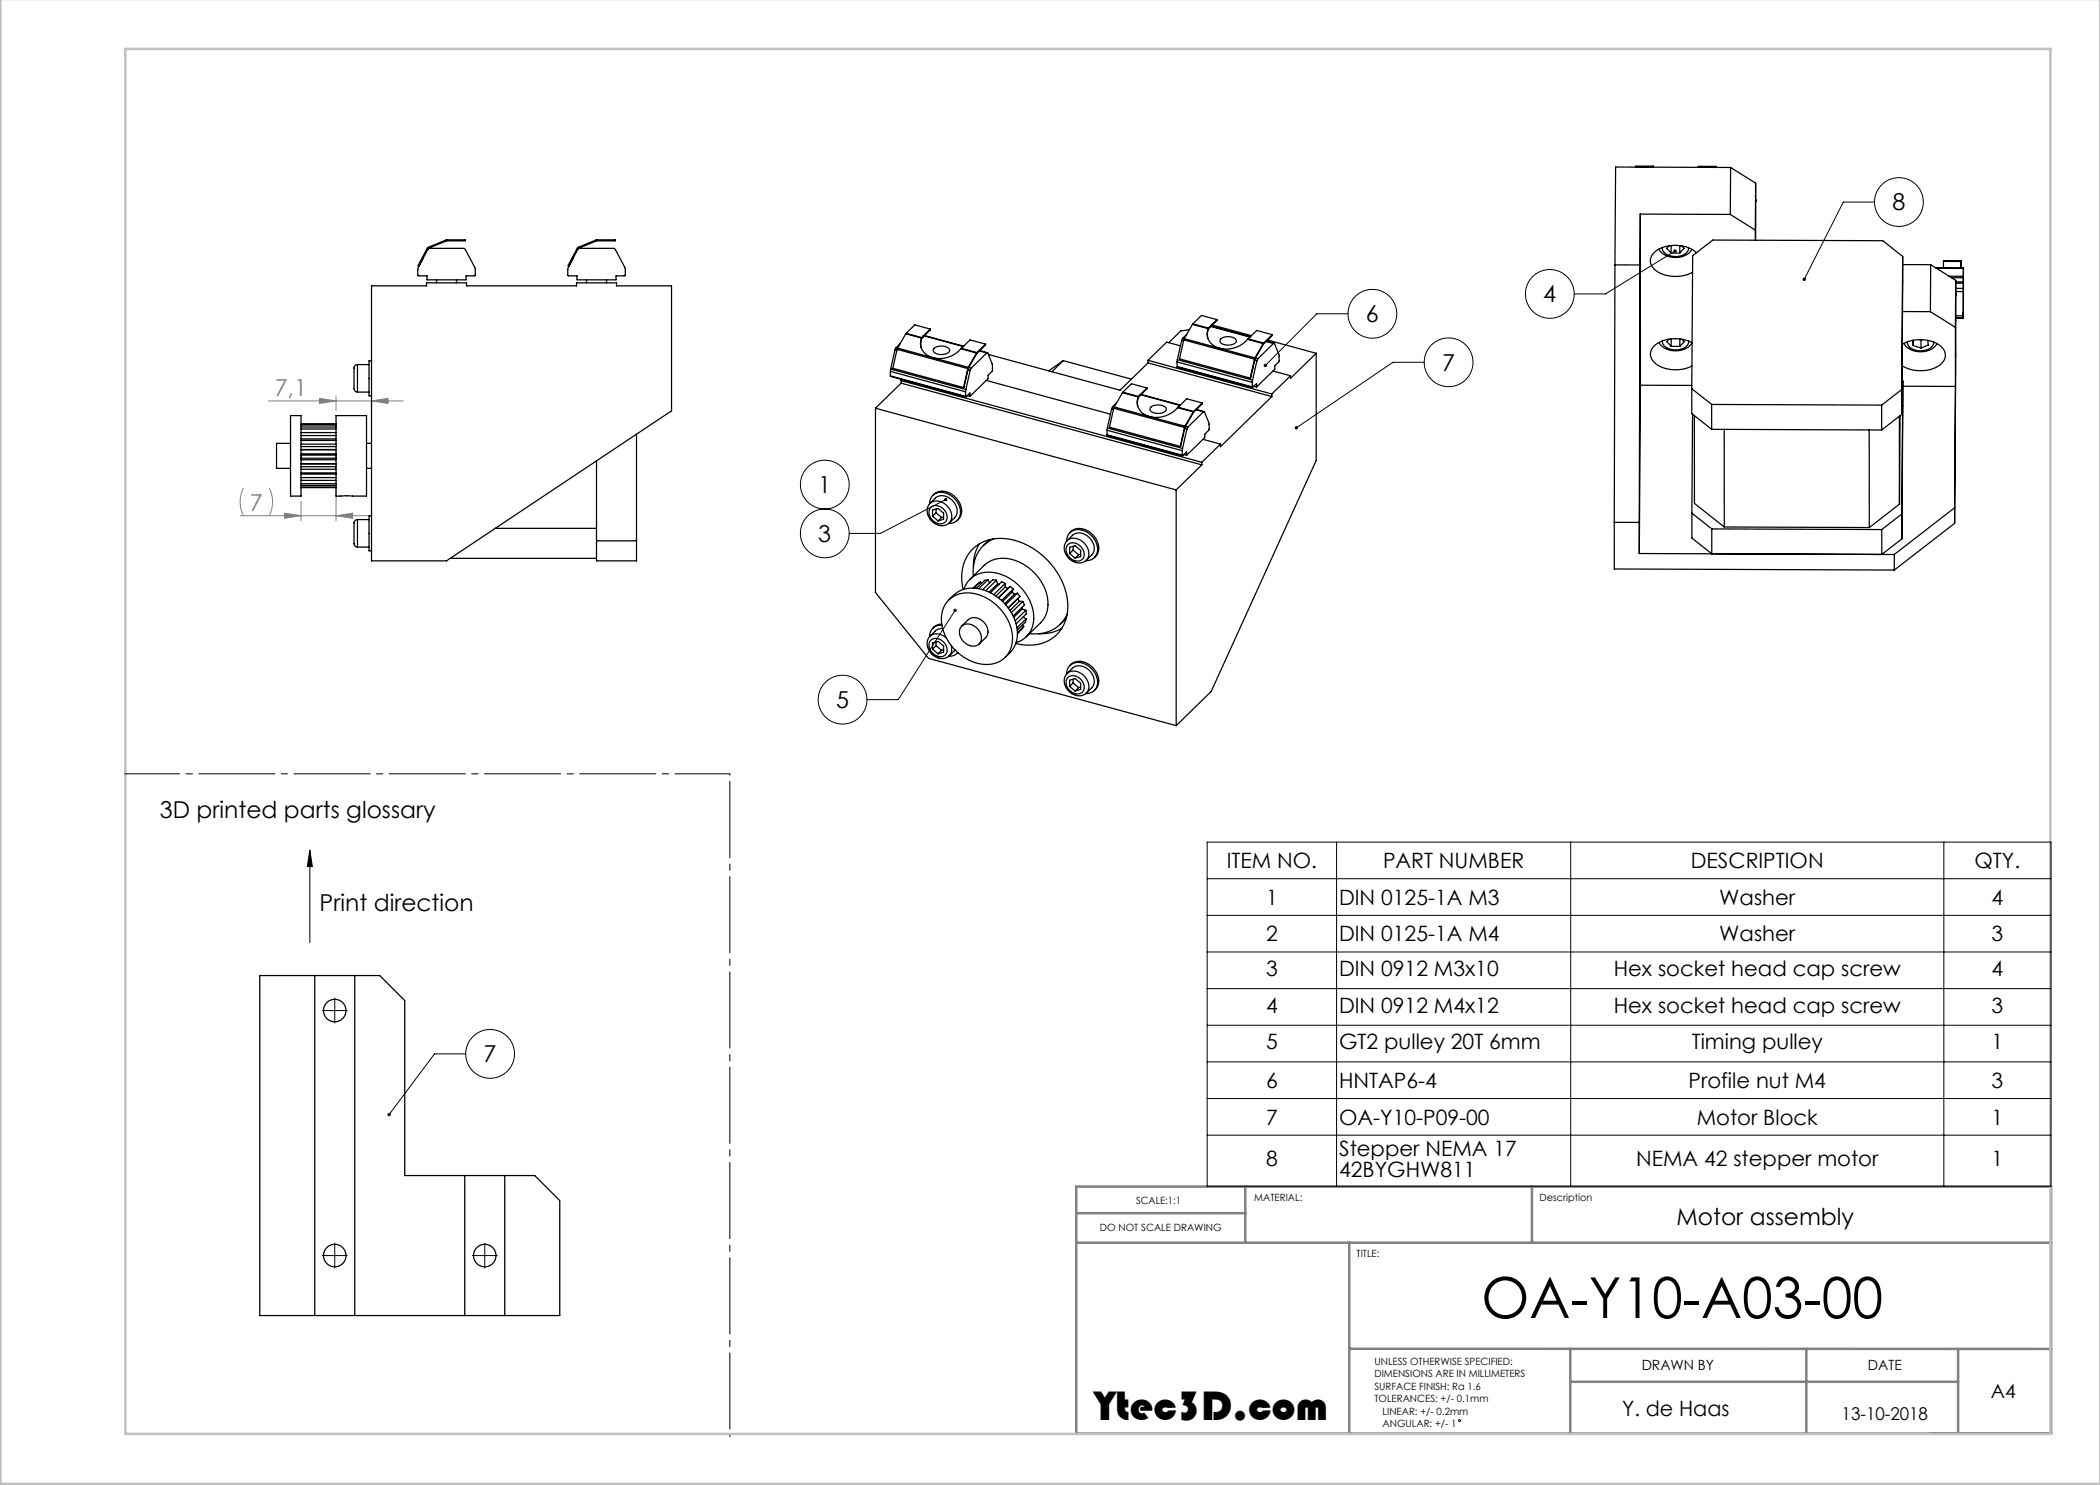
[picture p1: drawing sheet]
<svg xmlns="http://www.w3.org/2000/svg" width="420mm" height="297mm" viewBox="0 0 420 297" stroke-linecap="round" stroke-linejoin="round" font-family="sans-serif">
<g fill="none" stroke="#000" stroke-width=".2">
<path d="M335 50.2l-13.9 8.6h-6.3M374.9 40.4h-6.2l-7.9 15.5M269.6 62.8h-6.2l-10.3 10.3M284.8 72.5h-6.2l-19.3 13.1M189.1 99.9l-13 6.8h-6.3M191 122.1l-11.4 17.8h-6.2M62 170v18.5M62 170l.5 3.3h-1zM241.4 168.4h168.8v68.8h-168.8zM241.4 175.7h168.8M267.3 168.4v68.8M314.1 168.4v68.8"/>
<path d="M388.8 168.4v68.8M66.9 199.6v5M241.4 183.1h168.8M241.4 190.4h168.8M241.4 197.7h168.8M64.4 202.1h5M93.1 210.8h-6.2l-9.1 12.1M241.4 205.1h168.8M241.4 212.4h168.8M241.4 219.7h168.8M241.4 227h168.8M64.4 251.1h5"/>
<path d="M66.9 248.6v5M94.4 251.1h5M96.9 248.6v5"/>
<circle cx="310" cy="58.8" r="4.9"/>
<circle cx="379.8" cy="40.4" r="4.9"/>
<circle cx="274.5" cy="62.8" r="4.9"/>
<circle cx="289.7" cy="72.5" r="4.9"/>
<circle cx="165" cy="96.9" r="4.9"/>
<circle cx="165" cy="106.7" r="4.9"/>
<circle cx="168.5" cy="139.9" r="4.9"/>
<circle cx="98" cy="210.8" r="4.9"/>
<circle cx="291.9" cy="284.1" r=".19"/>
</g>
<path d="M249.1 237.3v11.2M306.4 237.3v11.2M215.2 242.6h33.9M215.3 248.5h194.9M269.9 248.5v38.3M269.9 269.8h140.3M314.1 276.4h77.5M314.1 269.8v17M361.3 269.8v16.9M391.6 269.8v16.9M215.2 286.7h195v-49.4h-194.9v49.5" fill="none" stroke="#808080" stroke-width=".5"/>
<path d="M.1 -.1v296.9h419.9M25.1 9.8h385v277h-385z" fill="none" stroke="#c0c0c0" stroke-width=".5"/>
<path d="M63.9 79.7l3.3 .5-3.3 .5zM67.2 79.2v2.9M48.7 97.6a6.2 6.2 0 0 0 0 5.5M53.7 80.2h27M53.9 97.6a6.2 6.2 0 0 1 0 5.5M67.2 97.7v6.4M74.3 80.2l3.3-.5v1zM48 103.1h25.6M56.9 102.6l3.3 .5-3.3 .6zM60.2 100.2v3.9M67.2 103.1l3.3-.5v1.1z" fill="none" stroke="#808080" stroke-width=".2"/>
<path d="M25 154.8h121" fill="none" stroke="#000" stroke-width=".2" stroke-dasharray="15.2 1.3 1.3 1.3" stroke-dashoffset="4.3"/>
<path d="M146 154.8v132.5" fill="none" stroke="#000" stroke-width=".2" stroke-dasharray="15.2 1.3 1.3 1.3" stroke-dashoffset="-1.5"/>
<path d="M259.1 85.3l-.1 .4 .3-.1-.3 .1a.34 .34 0 0 0 .5 .1 .34 .34 0 0 0 0-.4 .34 .34 0 0 0-.4-.1zM190.8 121.8a.34 .34 0 0 0 0 .5 .34 .34 0 0 0 .5 0 .34 .34 0 0 0-.1-.5l-.2 .3 .2-.3zM188.9 99.7a.34 .34 0 0 0 0 .4 .34 .34 0 0 0 .4 .1 .34 .34 0 0 0 .1-.4l-.3 .1 .3-.1-.1-.2zM252.8 72.9v.4l.3-.2-.3 .2a.34 .34 0 0 0 .5 0 .34 .34 0 0 0 0-.5 .34 .34 0 0 0-.5 .1zM360.6 55.6a.34 .34 0 0 0 .1 .6l.1-.3-.1 .3a.34 .34 0 0 0 .5-.4 .34 .34 0 0 0-.6-.2zM334.8 50a.34 .34 0 0 0-.1 .4 .34 .34 0 0 0 .5 .1 .34 .34 0 0 0 .1-.5l-.3 .2 .3-.2-.3-.1zM77.6 222.7l-.1 .2 .1 .3 .2-.3-.2 .3a.34 .34 0 0 0 .5-.1 .34 .34 0 0 0 0-.4 .34 .34 0 0 0-.5 0zM62 170l.5 3.3h-1z" fill="#000"/>
<g fill="#808080">
<path d="M63.9 79.7l3.3 .5-3.3 .5zM74.3 80.2l3.3-.5v1z"/>
<path d="M56.9 102.6l3.3 .5-3.3 .6zM67.2 103.1l3.3-.5v1.1z"/>
</g>
<g fill="none" stroke="#000" stroke-width=".25">
<path d="M327.2 33.4h3.5M327.2 33.4h.1M330.7 33.2h-3.5v.2M330.7 33.2v.2M339.7 33.4v.1M343.2 33.3v.2M343.2 33.3v.1h-3.5M343.2 33.3h-3.5v.1M346.1 33.5l-23-.1-.1 19.6M346.1 33.5v9.4M346.1 33.5l5 3.1M351.1 36.6v9.4"/>
<path d="M351.1 36.6v11.4M351.1 39.9h.1M351.1 39.9v.5M74.3 57.2h11v-.6h8v.6h22v-.6h8v.6h11v25l-45 30h-15zM85.5 49.9l.5-.2h6.9l2.1 3.9v1.4l-.1 .2h-1.7v.8h-7.8v-.8h-1.6l-.2-.2v-1.4l2.1-3.9 3.6-1.5h3.8v-.2h-3.8l-3.7 1.5-2 3.6 .2 .1M87.3 56v.6M91.3 56v.6M115.5 49.9l.5-.2h6.9l2.1 3.9v1.4l-.1 .2h-1.7v.8h-7.8v-.8h-1.6l-.2-.2v-1.4l2.1-3.9 3.6-1.5h3.8v-.2h-3.8l-3.7 1.5-2 3.6 .2 .1M117.3 56v.6M121.3 56v.6M323 53l-.1 51.5M323 53h5"/>
<path d="M328 53l-.1 51.5M328.1 42.8l-.1 10.2M328.1 42.8v34.2M328.1 42.8l18 .1M331.8 49.8a4.1 4.1 0 0 0 6.6 .1M332.5 49.5a2.08 2.08 0 0 0 2.4 1.8 2.4 2.4 0 0 0 2.8-1.6v-.2M333.8 49.2l-.4 .5 .8 .9M334.2 50.6h1.8M334.2 49.1v1.5M336 49.1v1.5M336.3 49.2l.5 .5-.8 .9M339.3 50.5a6.8 6.8 0 0 0-8.6 .2 2.32 2.32 0 0 0 .9 3.7 7.3 7.3 0 0 0 6.9 0"/>
<path d="M346.1 42.9l5 3.1M351.1 46v2M380.5 51.3l-3.9-3.2-34-.1-4.1 3.1-.1 26.6M380.5 51.3l-.1 26.6M380.5 51.3l-.1 31.6M380.5 52.9h5.6M386.1 52.9v9.4M386.1 52.9l5 3.2M387.2 53.6h5.5M387.3 53.6l5.4 .1M388.7 52.3v1.3M389.8 55.2l2.9 .1"/>
<path d="M390.3 55.5h2.4M391.1 56.1l-.2 48.6M391.1 56.1v9.4M391.1 56.4h1.6M391.1 56.7h1.6M391.1 57.7h1.6M391.1 58.3h1.6M391.1 58.7h.1M391.1 58.7v.5M392.2 52.1v1.5M392.2 52.1v.2h-3.5M392.2 52.1h-3.5v.2"/>
<path d="M392.7 58.3v5.3M392.7 56.7v1M392.7 56.4v.3M392.7 57.7v.6M392.7 55.5v.9M392.7 55.3v.2M392.7 53.7v9M392.7 53.7v1.6M71.5 72.9a1.05 1.05 0 0 0-.7 1.5v.5a7.5 7.5 0 0 0 .2 3.3l.5 .2M71.5 72.9v5.5M71.5 78.4h2.3M71.5 72.9h2.3"/>
<path d="M74.3 72.2h-.5v7h.5M178.1 75.2l15.1 4.2M178.1 74.3l15 4.1M178.1 74.3v.9M178.1 75.2l15 4.1M178.1 73.8v.5M178.1 73.8l15.1 4.1M179 70l.4 .1M179 70l-.9 3.8M179.2 69.5l-.2 .5M179.2 69.5l7.4 2M179.4 69.9l-.8 3.8 14.1 3.8"/>
<path d="M179.4 69.9l14.2 3.8M180 68.8l-.8 .7M180.2 76.6l-5.1 5M180.2 76.6l60.2 16.4M180.2 76.1v.5M180.2 76.1l60.2 16.4M180.4 75.9l-.2 .2M181.2 66.8l-1.8 3.1M181.2 66.8l3.1 .8M181.2 66.7v.1M181.2 66.7l3.1 .8M184.3 67.6a2.94 2.94 0 0 0 2.3 3.9"/>
<path d="M184.3 67.5v.1M184.6 67.2l-.3 .3M184.6 67.2v.2M184.6 67.4a1.83 1.83 0 0 0-.4 2.1M184.8 67.2l7.9 2.1M184.9 67.1l7.8 2.1M186.1 65.8l-3.1-.8-1.8 1.7M186.1 65.8l-1.5 1.4M186.1 65.8v.2l-1.5 1.4M186.6 71.5l7.1 2M186.8 69.7a2.38 2.38 0 0 1 3.1 .2 .9 .9 0 0 1-1 .9 2.13 2.13 0 0 1-2.2-.6zM192.2 69.8a5.6 5.6 0 0 1-5.6 1.7"/>
<path d="M192.2 69.8l3.1 .8M192.3 69.7l-.1 .1M192.3 69.7l3.1 .8M193.1 79.3l.1 .1 .8-.8v.7M193.1 78.4v.9M193.2 77.9l-.1 .5M193.4 79.1l.6 .2M193.6 73.7l-.9 3.8M193.6 73.9l.4 .2M193.7 73.5l-.1 .2M193.7 73.5l.5 .1M194 74.1l-.8 3.8"/>
<path d="M194.2 73.6l-.2 .5M195.3 70.6l-1.6 2.9M195.4 70.5l-.1 .1M195.9 70.2l1.5 .4M196 70.1l1.5 .4M197.1 68.8v.2l-1.7 1.7-1.7 2.9-1 3.9M197.1 68.8l-3.1-.8-1.7 1.7M197.1 68.8l-1.7 1.7M197.3 76.1l24.8 6.7M197.4 70.6h.2l.8 2.2 .1 1.4-.9 .8v.7l-3.6 3.6M197.4 70.6l-3.2 3M197.7 70.9l26.3 7.1 5.6-5.4"/>
<path d="M212.7 72.1l-2.3 2.2M212.7 72.1l13.6 3.7M212.7 72.1l-3 2.1M224.5 78.5l-1.8 3.1M224.5 78.5l3.1 .9M224.6 78.4l-.1 .1M224.6 78.4l3.1 .9M227.6 79.4a3 3 0 0 0 2.9 4 5.6 5.6 0 0 0 5-1.9M227.7 79.3l-.1 .1M227.9 79l-.2 .3M227.9 79l.1 .2M228 79.2a1.83 1.83 0 0 0-.4 2.1"/>
<path d="M228.2 79l7.8 2.1M228.2 78.9l7.9 2.1M229.4 77.6l-3.1-.8-1.7 1.6M229.4 77.6l-1.5 1.4M229.4 77.6v.2l-1.4 1.4M229.6 72.6l24.8 6.7M229.6 72.1v.5M229.6 72.1l24.8 6.7M235.4 73.3l15.1 4.2M235.4 72.4l15.1 4.1M235.4 72.4v.9M235.4 73.3l15.1 4.1"/>
<path d="M235.5 71.9l-.1 .5M235.5 71.9l15 4.1M236.1 69.2l-2.8-.8-3.7 3.7M236.3 68.1l-.8 3.8M236.3 68.1l.4 .1M236.5 67.7l-.2 .4M236.5 67.7l14.5 3.9M236.7 68l-.8 3.8 14.1 3.8M236.7 68l14.2 3.8M237.3 66.9l-.8 .8M237.9 65.9l-1.8 .3-2.4 2.3M238.5 64.9l-1.8 3.1"/>
<path d="M238.5 64.9l3.1 .8M238.6 64.8l-.1 .1M238.6 64.8l3.1 .8M241.6 65.7a3 3 0 0 0 2.9 4.1 5.6 5.6 0 0 0 5-1.9M241.7 65.6l-.1 .1M241.9 65.4l-.2 .2M241.9 65.4l.1 .1M242 65.5a1.83 1.83 0 0 0-.4 2.1M242.2 65.3l7.8 2.1M242.2 65.2l7.9 2.1M242.3 65.2l.6-.1 7.4 2M243.4 63.9l-1.5 1.5"/>
<path d="M243.4 63.9v.2l-1.4 1.4M243.4 63.9l-3.1-.8-1.7 1.7M244.2 67.8a2.38 2.38 0 0 1 3 .2 .9 .9 0 0 1-.9 1 2.13 2.13 0 0 1-2.3-.7zM249.5 67.9l3.1 .8M249.6 67.8l-.1 .1M249.6 67.8l3.1 .8M250.5 77.4v.1l.8-.8v.7M250.5 76.5v.9M250.5 76v.5M250.8 77.2l.5 .2M250.9 71.8l-.9 3.8M250.9 72l.5 .2"/>
<path d="M251 71.6l-.1 .2M251.1 71.6l.5 .1M251.4 72.2l-.9 3.8M251.6 71.7l-.2 .5M252.6 68.7l-1.6 2.9M252.7 68.6l-.1 .1M253.2 68.3l1.5 .4M253.3 68.2l1.5 .4M253.5 68l9.7 2.7M254.4 79.3l-10.3 10v-.5M254.4 78.8v.5M254.4 66.9v.2l-1.7 1.7-1.7 2.9-1 3.9"/>
<path d="M254.4 66.9l-3-.8-1.8 1.7M254.4 66.9l-1.7 1.7M254.6 74.2l3.5 1M254.7 68.7h.2l.9 2.2v1.4l-.8 .9v.6l-3.7 3.6M254.7 68.7l-3.1 3M258.1 75.2l-3.7 3.6M263.2 70.7l-5.1 5v-.5M263.2 70.7v21.4l-21 46.2-7 6.8M328.1 77l-.2 33.7M328.1 77l10.3 .1M331.8 68.5a4.1 4.1 0 0 0 6.6 0 6.9 6.9 0 0 0-7.7 .8 2.32 2.32 0 0 0 .9 3.8 7.4 7.4 0 0 0 6.8 .1M332.5 68.2a2.08 2.08 0 0 0 2.4 1.8 2.4 2.4 0 0 0 2.8-1.6v-.2"/>
<path d="M333.8 67.8l-.4 .5 .8 1M334.2 69.3h1.8M334.2 67.8v1.5M336 67.8v1.5M336.4 67.8l.4 .6-.8 .9M338.4 77.7l3.9 3.2M338.4 77.7v5l3.9 3.2M380.4 77.9l-4.1 3.1M380.4 77.9v5M380.4 76.1l.2 .1M380.5 68.9a6.9 6.9 0 0 1 8 .7 2.31 2.31 0 0 1-.9 3.7 7.3 7.3 0 0 1-7.2-.2M380.5 62.3h5.6"/>
<path d="M380.6 76.2v5M380.6 76.2l-.2 31.6M380.6 77.2l10.5 .1M380.8 68.7a4.1 4.1 0 0 0 6.6 0M381.5 68.4a1.95 1.95 0 0 0 2.2 1.7 2.62 2.62 0 0 0 3-1.4v-.3M382.6 68.1v1M382.6 69.1l1.6 .5M382.7 68l-.1 1.1M383.8 67.9l.4 .1M384.2 68v1.6M384.5 67.9l-.3 .1M385.6 68.1v.9l-1.4 .6"/>
<path d="M386.1 62.3l5 3.2M391.1 65.5v11.8M391.1 77.3l-.2 24.3M391.2 63.2h1.5M391.2 63.6h1.5M392.7 62.5v1M392.7 63.5h.1M58.1 83.1h2.1v16.1h-2.1zM58.1 88.7h-2.8v5h2.8M60.2 90h7M60.2 90.8h7M60.2 91h7"/>
<path d="M60.2 91.6h7M60.2 91.9h7M60.2 92.8h7M60.2 89.9h7M60.2 88.1h7M60.2 88.8h7M60.2 89.3h7M60.2 93.3h7M60.2 93.9h7M60.2 94.6h7M60.2 86.5h7M60.2 87.1h7"/>
<path d="M60.2 87.8h7M60.2 94.8h7M60.2 95.5h7M60.2 96.1h7M60.2 85.4h7M60.2 85.8h7M60.2 96.7h7M60.2 97.1h7M60.2 85h7M60.2 84.9h7M60.2 97.4h7M60.2 97.5h7"/>
<path d="M60.2 84.8h7M67.2 83.1h6.1v16.1h-6.1zM73.3 88.7h1M73.3 93.7h1M127.3 86.8v25.4h-8v-20M175.1 81.6l60.1 16.4M175.1 81.6v36.9l10.6 13.2 49.5 13.4M186.6 99.1a3 3 0 0 1 4.5 .4 3.2 3.2 0 0 1 .6 4.4l-.2 .2M221.4 87l15.1 4.1M221.4 87l15.1 4M221.4 86.1l15.1 4M221.4 86.1v.9"/>
<path d="M221.5 85.6l-.1 .5M221.5 85.6l15 4.1M222.3 81.7l.4 .1M222.3 81.7l-.8 3.9M222.5 81.3l-.2 .4M222.5 81.3l14.5 3.9M222.7 81.6l-.8 3.8 14.1 3.9M222.7 81.6l14.2 3.9M223.3 80.6l-.8 .7M230.2 81.4a2.38 2.38 0 0 1 3 .3 .9 .9 0 0 1-.9 .9 2.13 2.13 0 0 1-2.3-.6zM235.2 98v47.1M235.5 81.5l3.1 .9"/>
<path d="M235.6 81.4l-.1 .1M235.6 81.4l3.1 .9M236.5 91v.1l.8-.7v.7M236.5 90.1v.9M236.5 89.7v.4M236.8 90.9l.5 .2M236.9 85.5l-.9 3.8M236.9 85.7l.5 .1M236.9 85.7h.1M237 85.2l-.1 .3M237.1 85.3l.5 .1M237.4 85.8l-.9 3.9"/>
<path d="M237.6 85.4l-.2 .4M238.6 82.4l-1.6 2.8M238.7 82.3l-.1 .1M239.2 82l1.5 .4M239.3 81.9l1.5 .4M240.4 93l-5.2 5M240.4 92.5v.5M240.4 80.6v.2l-1.7 1.7-1.7 2.9-1 3.9M240.4 80.6l-3-.8-1.8 1.6M240.4 80.6l-1.7 1.7M240.6 87.9l3.5 .9M240.7 82.4h.2l.9 2.2v1.4l-.8 .8v.7l-3.7 3.6"/>
<path d="M240.7 82.4l-3.1 3M244.1 88.8l-3.7 3.7M338.5 82.8l-.1 19.8M338.9 83.1v17.6l6 4.7M342.3 80.9l34 .1M342.3 80.9v5M342.3 85.9l34 .1M344.8 85.9l.1 19.5M373.8 86l.1 19.5M376.3 81v5M379.9 83.3v17.5M380 83.2l-.1 17.6"/>
<path d="M380.4 82.9l-4.1 3.1M71.5 103.9a1.05 1.05 0 0 0-.7 1.5v.5a7.5 7.5 0 0 0 .2 3.3l.5 .2M71.5 103.9v5.5M71.5 109.4h2.3M71.5 103.9h2.3M74.3 103.2h-.5v7h.5M90.1 111.7h29.2M99.1 105.7h20.2M119.3 108.2h8M185.9 100.7a2.35 2.35 0 0 1 3.7-1.9 3.8 3.8 0 0 1 2.2 4.9 2.19 2.19 0 0 1-2 1M186 100.7a2.86 2.86 0 0 0 2.4 4.5l.8-.2 .6-.4M186 100.7l1.1-1.1a2.73 2.73 0 0 1 4 1.4l.3 .8a1.93 1.93 0 0 1-.5 1.7l-1 1.1"/>
<path d="M186 100.7a2.73 2.73 0 0 1 4 1.3l.3 .9a1.93 1.93 0 0 1-.5 1.7M186.2 101.5a2.21 2.21 0 0 1 2.3 .1 2.21 2.21 0 0 1 .9 2.1 1.59 1.59 0 0 1-1.3 1.1 1.59 1.59 0 0 1-1.5-.7 1.9 1.9 0 0 1-.4-2.6zM186.5 103.3v-1.3l1.1-.3 1.1 .9v1.3l-1.1 .3M186.5 103.3l1.1 .9M187.2 101.8v.8M187.2 102.6l1.1 .9M187.2 102.6l-.7 .7M188.3 103.5l-.7 .7M188.7 103.4l-.4 .1M189.8 120a6.2 6.2 0 0 1 7.9-1.7 9.6 9.6 0 0 1 5.7 9.3 5.8 5.8 0 0 1-2.4 3.9M192.6 117.9a7.9 7.9 0 0 1 4.5-9.7 12 12 0 0 1 11.7 3.1 13.2 13.2 0 0 1 4.6 11.6 7.5 7.5 0 0 1-8.7 6.1l-1.5-.3M192.8 117.8a5.2 5.2 0 0 1 6.7-3.1 9.7 9.7 0 0 1 7.2 9.7 4.8 4.8 0 0 1-3.5 4.1"/>
<path d="M194 115.8l2.9-2.7a6.4 6.4 0 0 1 7.6-.4 9.4 9.4 0 0 1 5 8.9 5 5 0 0 1-1.4 3l-2.8 2.8M195.9 108.8l-.3 .5a8.6 8.6 0 0 0-.9 4.1M196.1 116.4l-1.5 1.2M196.1 116.4l-1.3 1.2M196.1 116.4l.2 .3M197.6 116l-.7 .1-1.6 1.6M197.6 116l-1.9 1.7M197.6 116l.3 .6M197.9 107.9l-1.2 1.2M198.7 107.8a6.9 6.9 0 0 0-4 7.4M199.3 116.1l-.7-.2-2.1 2M199.3 116.1l.2 .7"/>
<path d="M199.3 116.1l-2.1 2M199.5 116.8l-1.7 1.6M199.5 116.8l.3 .1M201 116.7l-.7-.3-2.2 2.2M201 116.7l-2.3 2.2M201 116.7v.7M201 117.4l-1.8 1.8M202 117.3l.7 .5M202 117.3l-2.3 2.3M202 117.3l-.4 .4-.6-.3M202.4 118.4l-1.9 1.9M202.4 118.4l.5 .5"/>
<path d="M202.7 117.8l-2.4 2.3M202.7 117.8l-.3 .6M202.9 118.9l-2 1.8M203.5 118.6l.5 .7M203.5 118.6l-2.4 2.3M203.5 118.6l-.6 .3M203.6 119.7l-1.9 1.9M203.6 119.7l.3 .6M204 119.3l-2.4 2.3M204 119.3l-.4 .4M213.3 108.2a2.35 2.35 0 0 1 3.7-2 3.8 3.8 0 0 1 2.2 4.9 2.19 2.19 0 0 1-2 1M213.4 108.1a2.86 2.86 0 0 0 2.4 4.5l.8-.1 .6-.4"/>
<path d="M213.4 108.1l1.1-1a2.73 2.73 0 0 1 4 1.3l.3 .9a1.93 1.93 0 0 1-.5 1.7l-1 1M213.4 108.1a2.73 2.73 0 0 1 4.1 1.4l.2 .8a1.93 1.93 0 0 1-.5 1.8M213.6 108.9a2.21 2.21 0 0 1 2.3 .1 2.21 2.21 0 0 1 .9 2.1 1.59 1.59 0 0 1-1.3 1.2 1.59 1.59 0 0 1-1.5-.7 1.9 1.9 0 0 1-.4-2.7zM213.9 110.7v-1.2l1.1-.3 1.1 .9v1.2l-1.1 .3M213.9 110.7l1.1 .9M214 106.5a3 3 0 0 1 4.5 .4 3.1 3.1 0 0 1 .4 4.6M214.6 109.3v.7M214.6 110l1.1 .9M214.6 110l-.7 .7M215.7 110.9l-.7 .7M216.1 110.8l-.4 .1M322.9 104.5h5"/>
<path d="M322.9 104.5v9.3l56 .2M327.9 104.5v6.2M327.9 110.7l51 .2M338.4 102.6v5l4 3.2v-5M338.4 102.6l4 3.2M342.4 105.8l34 .1M344.9 105.4l29 .1M376.4 105.9v5l4-3.1M376.4 105.9l4-3.1v5M378.9 110.9v3.1M379.9 100.8l-6 4.7M390.9 101.6v3.1"/>
<path d="M390.9 101.6l-12 9.3M390.9 104.7l-12 9.3M186 127.3a2.85 2.85 0 0 0 2 4.4 1.91 1.91 0 0 0 1.9-.6 1.91 1.91 0 0 0 .3-2M186 127.2a2.42 2.42 0 0 1 3.3 .4M186 127.2v.1M186.2 128a2.21 2.21 0 0 1 2.3 .2 2.21 2.21 0 0 1 .9 2.1 1.59 1.59 0 0 1-1.3 1.1 1.59 1.59 0 0 1-1.5-.7 1.9 1.9 0 0 1-.4-2.7zM186.5 129.8v-1.2l1.1-.3 1.1 .9v1.2l-1.1 .3M186.5 129.8l1.1 .9M187.2 129.1l-.7 .7M187.2 129.1l1.1 1M187.2 128.4v.7M188.3 130.1l-.7 .6"/>
<path d="M188.3 124.8l-1.1 .3-.6 .5M188.4 125a2.18 2.18 0 0 0-2.5 2.3M188.5 125.7l-1.1 .2-1.4 1.3M188.7 129.9l-.4 .2M189.7 120.1a6.3 6.3 0 0 1 7.7-.4 9.4 9.4 0 0 1 5 8.9 5.2 5.2 0 0 1-6.9 4.1 9.7 9.7 0 0 1-7.2-9.8 5.1 5.1 0 0 1 1.4-2.8zM191 130l-1.1 1.2M191.6 130.5l-.1 .1a2.23 2.23 0 0 1-1.7 .7M191.6 130.5l-.1 .2M192.3 125.2a2.49 2.49 0 0 1 3.8 1.4 1.73 1.73 0 0 1-.2 2.2 1.73 1.73 0 0 1-2.2 .2 2.59 2.59 0 0 1-1.4-3.8zM192.3 125.2l1.3-1.3a2.62 2.62 0 0 1 4 2.1 1.73 1.73 0 0 1-.5 1.5l-1.3 1.3M203.8 126.4h.1M203.9 120.3l-1.9 1.8"/>
<path d="M203.9 120.3h.7M204.4 121.5v.3M204.4 121.8l-1.6 1.7M204.4 121.8l.8 .3M204.5 125l.2 .3M204.6 120.3l.3 .7-2.3 2.2M204.6 120.3l-2.3 2.2M204.6 123.4l.6 .4M204.7 125.3l-1.2 1.4M204.7 125.3l-1.2 1.2M205.2 122.1l.1 .7-2.1 2M205.2 122.1l-2.2 2"/>
<path d="M205.2 123.8l-.1 .6-1.6 1.6M205.2 123.8l-1.8 1.8M212.4 125.7l-.6 .3a8.6 8.6 0 0 1-4.1 .8M213.2 123.7l-1.2 1.2M213.3 134.8a2.35 2.35 0 0 1 3.7-2 3.8 3.8 0 0 1 2.2 4.9 2.19 2.19 0 0 1-2 1M213.4 134.7a2.73 2.73 0 0 1 4.1 1.3 2.04 2.04 0 0 1-.3 2.7 2.04 2.04 0 0 1-2.7 .1 2.72 2.72 0 0 1-1.1-4.1zM213.4 134.7l1.1-1.1a2.73 2.73 0 0 1 4 1.4l.3 .8a1.93 1.93 0 0 1-.5 1.8l-1 1M213.4 122.9a6.9 6.9 0 0 1-7.5 3.8M213.6 135.5a2.21 2.21 0 0 1 2.3 .1 2.21 2.21 0 0 1 .9 2.1 1.59 1.59 0 0 1-1.3 1.1 1.59 1.59 0 0 1-1.5-.7 1.9 1.9 0 0 1-.4-2.6zM213.9 137.3v-1.3l1.1-.3 1.1 .9v1.3l-1.1 .3M213.9 137.3l1.1 .9M214 133.1a3 3 0 0 1 4.5 .4 3.1 3.1 0 0 1 .4 4.6"/>
<path d="M214.6 136.6l1.1 .9M214.6 135.8v.8M214.6 136.6l-.7 .7M215.7 137.5l-.7 .7M216.1 137.4l-.4 .1M51.9 195.1h24l5 5v35h26l5 5v23h-60zM62.9 195.1v68M70.9 195.1v68M92.9 235.1v28M100.9 235.1v28"/>
<circle cx="66.9" cy="202.1" r="2.25"/>
<circle cx="66.9" cy="251.1" r="2.25"/>
<circle cx="96.9" cy="251.1" r="2.25"/>
</g>
<text font-size="11.3" x="296.3" y="263.6">OA-Y10-A03-00</text>
<text font-size="8.5" x="218.9" y="284">Ytec3D.com</text>
<g font-size="4.7">
<text x="378.5" y="42.1">8</text>
<text x="273.2" y="64.4">6</text>
<text x="308.7" y="60.4">4</text>
<text x="288.4" y="74.1">7</text>
<text x="163.7" y="98.6">1</text>
<text x="163.7" y="108.3">3</text>
<text x="167.2" y="141.6">5</text>
<text x="32" y="163.6">3D printed parts glossary</text>
<text x="63.9" y="182.3">Print direction</text>
<text x="96.7" y="212.4">7</text>
<text x="335.3" y="245">Motor assembly</text>
</g>
<g font-size="4.7" fill="#808080">
<text x="54.9" y="79.2">7,1</text>
<text x="50" y="102.1">7</text>
</g>
<g font-size="4.2">
<text x="245.3" y="173.6">ITEM NO.</text>
<text x="276.6" y="173.6">PART NUMBER</text>
<text x="338.2" y="173.6">DESCRIPTION</text>
<text x="394.9" y="173.6">QTY.</text>
<text x="253.2" y="180.9">1</text>
<text x="267.8" y="180.9">DIN 0125-1A M3</text>
<text x="343.9" y="180.9">Washer</text>
<text x="398.3" y="180.9">4</text>
<text x="253.2" y="188.3">2</text>
<text x="267.8" y="188.3">DIN 0125-1A M4</text>
<text x="343.9" y="188.3">Washer</text>
<text x="398.3" y="188.3">3</text>
<text x="253.2" y="195.2">3</text>
<text x="267.8" y="195.2">DIN 0912 M3x10</text>
<text x="322.8" y="195.2">Hex socket head cap screw</text>
<text x="398.3" y="195.2">4</text>
<text x="253.2" y="202.5">4</text>
<text x="267.8" y="202.5">DIN 0912 M4x12</text>
<text x="322.8" y="202.5">Hex socket head cap screw</text>
<text x="398.3" y="202.5">3</text>
<text x="253.2" y="209.9">5</text>
<text x="267.8" y="209.9">GT2 pulley 20T 6mm</text>
<text x="338.3" y="209.9">Timing pulley</text>
<text x="398.3" y="209.9">1</text>
<text x="253.2" y="217.6">6</text>
<text x="267.8" y="217.6">HNTAP6-4</text>
<text x="337.7" y="217.6">Profile nut M4</text>
<text x="398.3" y="217.6">3</text>
<text x="253.2" y="224.9">7</text>
<text x="267.8" y="224.9">OA-Y10-P09-00</text>
<text x="339.3" y="224.9">Motor Block</text>
<text x="398.3" y="224.9">1</text>
<text x="253.2" y="233.3">8</text>
<text x="267.8" y="231.2">Stepper NEMA 17</text>
<text x="327.2" y="233.3">NEMA 42 stepper motor</text>
<text x="398.3" y="233.3">1</text>
<text x="267.8" y="235.3">42BYGHW811</text>
<text x="324.4" y="283.1">Y. de Haas</text>
</g>
<text font-size="3.9" x="398.2" y="279.5">A4</text>
<text font-size="3.5" x="368.3" y="284">13-10-2018</text>
<g font-size="2.8">
<text x="328.3" y="273.9">DRAWN BY</text>
<text x="373.6" y="273.9">DATE</text>
</g>
<g font-size="2">
<text x="227.2" y="240.7">SCALE:1:1</text>
<text x="250.8" y="240.2">MATERIAL:</text>
<text x="307.9" y="240.2">Description</text>
<text x="220" y="246.3">DO NOT SCALE DRAWING</text>
<text x="271.3" y="251.5">TITLE:</text>
<text x="274.9" y="272.9">UNLESS OTHERWISE SPECIFIED:</text>
<text x="274.9" y="275.4">DIMENSIONS ARE IN MILLIMETERS</text>
<text x="274.9" y="277.9">SURFACE FINISH: Ra 1.6</text>
<text x="274.9" y="280.4">TOLERANCES: +/- 0.1mm</text>
<text x="276.5" y="285.4">ANGULAR: +/- 1</text>
<text x="276.5" y="282.9">LINEAR: +/- 0.2mm</text>
</g>
</svg>
